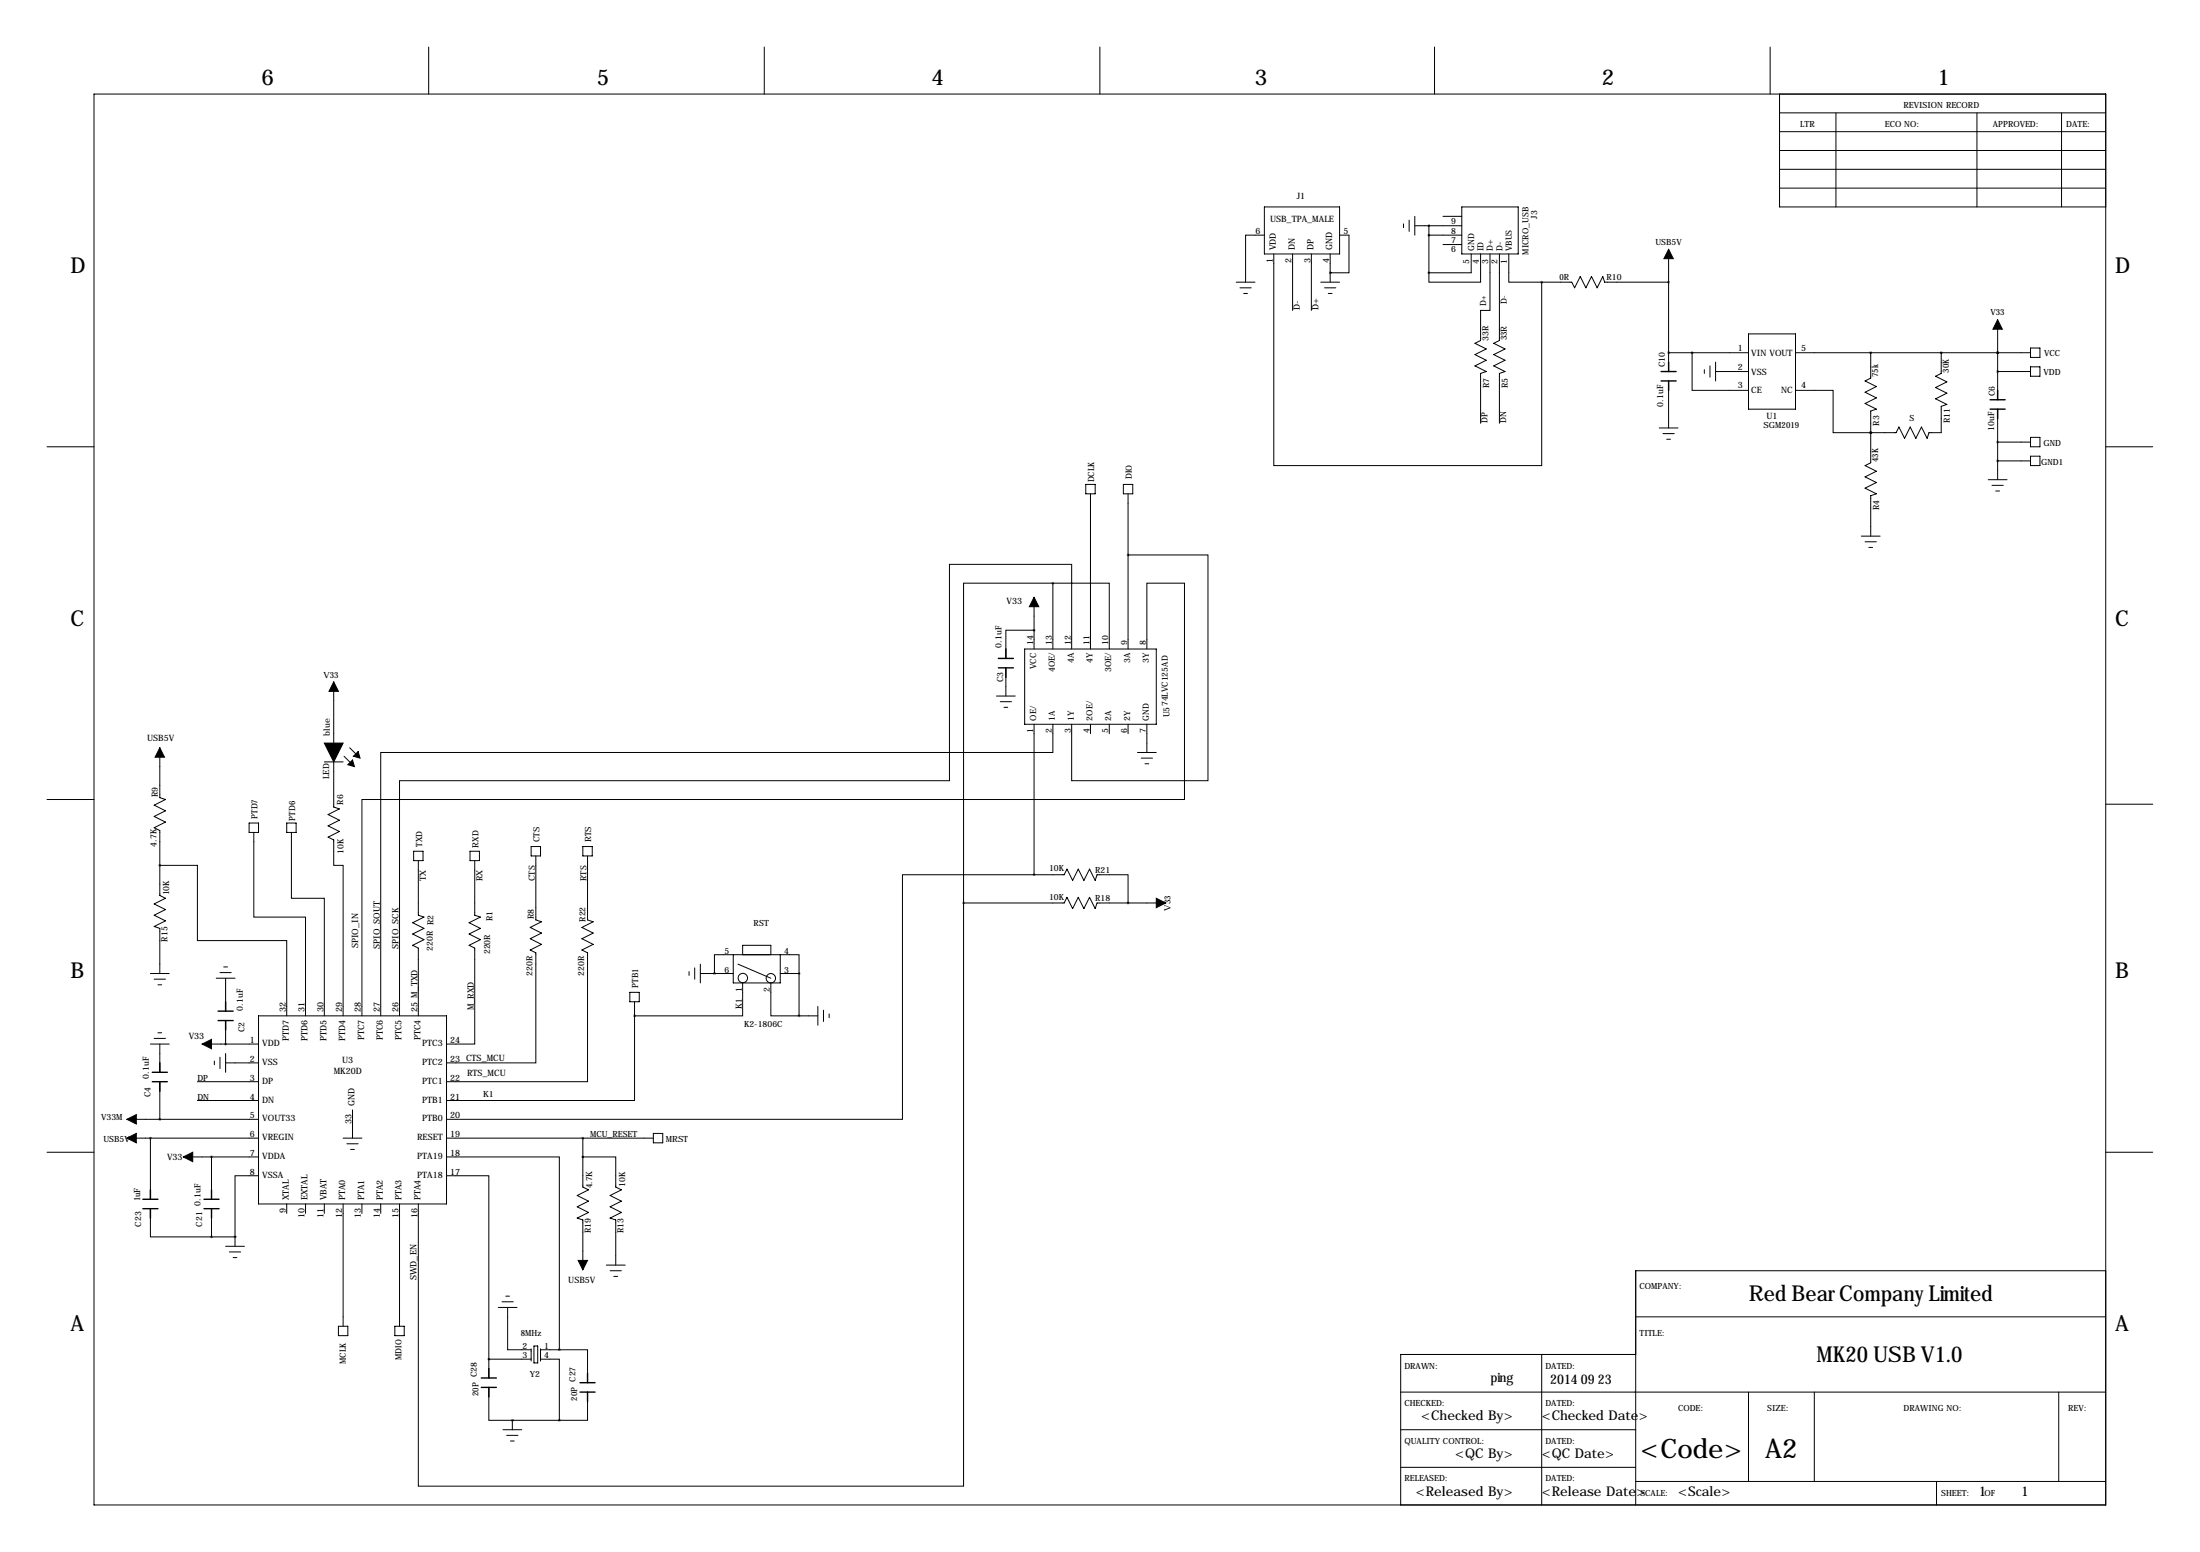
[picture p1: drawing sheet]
<svg xmlns="http://www.w3.org/2000/svg" width="594mm" height="419mm" viewBox="0 0 594 419" stroke-linecap="round" stroke-linejoin="round" font-family="sans-serif">
<g fill="none" stroke="#000" stroke-width=".27">
<path d="M115.8 12.7v12.7M206.5 12.7v12.7M297.2 12.7v12.7M387.6 12.7v12.7M478.3 12.7v12.7M25.4 25.4h543.6v381h-543.6zM480.8 25.4v30.5h88.2M480.8 30.5h88.2M480.8 35.6h88.2M496.1 30.5v25.4M534.2 30.5v25.4M557 30.5v25.4"/>
<path d="M341.6 55.9h20.3v12.7h-20.3zM380.7 59.4v3.1M382.3 58.4v5.1M389.9 58.4h5.1M395 55.9h15.2v12.7h-15.2zM480.8 40.6h88.2M480.8 45.7h88.2M480.8 50.8h88.2M334 76.2h5.1M335 77.7h3.1M336 79.2h1.1M341.6 63.5h-5.1v12.7"/>
<path d="M344.2 68.6v57.1h72.4v-49.5M349.2 68.6v15.2M354.3 68.6v15.2M356.9 76.2h5M357.9 77.7h3M358.9 79.2h1M359.4 73.7h.1M359.4 68.6v7.6M361.9 63.5h2.6v10.2h-5.1M379.2 60.5v1M382.3 61h12.7M386.1 63.5h8.9"/>
<path d="M386.1 61v12.7M389.9 66h5.1M397.5 68.6v5.1h-11.4M400 68.6v7.6h-13.9v-2.5M402.6 68.6v15.2h-2.6v8.1l-1.5 .8 3.1 1.5-3.1 1.6 3.1 1.5-3.1 1.5 3.1 1.5-1.6 .5v13.5M405.1 68.6v23.3l-1.5 .8 3.1 1.5-3.1 1.6 3.1 1.5-3.1 1.5 3.1 1.5-1.6 .5v13.5M407.7 68.6v7.6h8.9M416.6 76.2h8.1l.7 1.5 1.6-3 1.5 3 1.5-3 1.5 3 1.6-3 .5 1.5h17.2M450.8 67.3v33M450.8 95.2h21.6M457.2 95.2v10.2h15.2M460.5 99.8v1"/>
<path d="M462 98.8v3.1M463.5 97.8v5.1M472.4 90.2h12.7v20.3h-12.7zM485.1 95.2h63.5M505.5 95.2v6.9l-1.6 .8 3.1 1.5-3.1 1.5 3.1 1.5-3.1 1.6 3.1 1.5-1.5 .5v14l-1.6 .7 3.1 1.6-3.1 1.5 3.1 1.5-3.1 1.5 3.1 1.5-1.5 .6v10.9M524.5 95.2v5.6l-1.5 .8 3 1.5-3 1.5 3 1.6-3 1.5 3 1.5-1.5 .5v7.1h-3.3l-.5 1.6-1.5-3.1-1.5 3.1-1.6-3.1-1.5 3.1-1.5-3.1-.8 1.5h-6.8M539.8 95.2h.1M539.8 86.4v21.5M548.6 99.1h2.6v2.5h-2.6zM548.6 94h2.6v2.5h-2.6zM448.3 115.6h5.1M449.3 117.1h3.1"/>
<path d="M450.3 118.6h1.1M450.8 102.9v12.7M463.5 100.3h8.9M485.1 105.4h10.2v11.4h10.2M505.5 116.8h.1M539.8 110.5v19M539.8 100.3h8.8M539.8 119.4h8.8M548.6 118.1h2.6v2.5h-2.6zM12.7 120.6h12.7M293.4 130.8h2.5v2.5h-2.5zM294.6 133.3v42"/>
<path d="M303.5 130.8h2.6v2.5h-2.6zM304.8 133.3v42M537.2 129.5h5.1M538.2 131.1h3.1M539.2 132.6h1.1M539.8 124.5h8.8M548.6 123.2h2.6v2.5h-2.6zM569 120.6h12.7M284.5 157.5h15.2v17.8M284.5 157.5h-24.2v86.3M284.5 157.5v17.8M304.8 149.9h21.6v60.9h-36.8v-15.2"/>
<path d="M502.9 144.8h5.1M503.9 146.3h3.1M505 147.8h1M276.9 175.3h35.5v20.3h-35.5zM279.4 170.2h-7.6v7.6M279.4 161.3v14M289.6 175.3v-22.9h-33.1v58.4h-148.6v63.5M309.9 175.3v-17.8h10.1v58.4h-222.2v58.4M90.2 184.1v16.6M269.2 188h5.1M270.3 189.5h3M271.3 191h1"/>
<path d="M271.8 180.3v7.7M279.4 195.6v40.6M284.5 195.6v7.6h-181.6v71.1M294.6 195.6v2.5M299.7 195.6v2.5M304.8 195.6v2.5M309.9 195.6v7.6M12.7 215.9h12.7M43.2 201.9v13.5l1.5 .5-3 1.5 3 1.5-3 1.6 3 1.5-3 1.5 1.5 .8v17.5l1.5 .8-3 1.5 3 1.5-3 1.5 3 1.6-3 1.5 1.5 .5v12.2M87.6 205.7h5.1M90.2 205.7v12.2l1.5 .5-3.1 1.6 3.1 1.5-3.1 1.5 3.1 1.5-3.1 1.6 1.6 .7v6.9h2.5v40.6M93 204.2l1.7 1.8"/>
<path d="M94.5 201.9l1.8 1.8M307.3 203.2h5.1M308.4 204.7h3M309.4 206.2h1M569 217.2h12.7M43.2 233.7h10.1v20.3h24.2v20.3M67.3 222.2h2.5v2.6h-2.5zM68.6 224.8v22.8h13.9v26.7M77.5 222.2h2.5v2.6h-2.5zM78.7 224.8v17.8h8.9v31.7M111.8 229.9h2.5v2.5h-2.5zM113 232.4v14.7l1.6 .5-3.1 1.6 3.1 1.5-3.1 1.5 3.1 1.5-3.1 1.6 1.5 .7v18.3"/>
<path d="M127 229.9h2.5v2.5h-2.5zM128.3 232.4v14.7l1.5 .5-3.1 1.6 3.1 1.5-3.1 1.5 3.1 1.5-3.1 1.6 1.6 .7v25.9h-7.7M143.5 228.6h2.5v2.5h-2.5zM144.8 231.1v17.3l1.5 .5-3 1.5 3 1.6-3 1.5 3 1.5-3 1.5 1.5 .8v29.7h-24.2M157.5 228.6h2.5v2.5h-2.5zM158.7 231.1v17.3l1.6 .5-3.1 1.5 3.1 1.6-3.1 1.5 3.1 1.5-3.1 1.5 1.5 .8v34.8h-38.1M279.4 236.2h-35.6v66.1h-123.2M279.4 236.2h8.1l.8-1.5 1.5 3 1.5-3 1.6 3 1.5-3 1.5 3 .5-1.5h8.4v7.6M198.1 257.8v7.6h12.7v-7.6M200.7 257.8v-2.5h7.6v2.5M260.3 243.8v157.5h-147.3v-76.2M260.3 243.8h27.2l.8-1.5 1.5 3.1 1.5-3.1 1.6 3.1 1.5-3.1 1.5 3.1 .5-1.6h18.6"/>
<path d="M40.6 262.9h5.1M41.7 264.4h3M42.7 278.9h1M42.7 265.9h1M58.4 264.2h5.1M59.4 262.6h3.1M60.5 261.1h1M61 264.2v8.8M61 275.6v6.3M69.8 274.3h50.8v50.8h-50.8zM170.2 268h2.5v2.5h-2.5zM171.4 274.3v22.9h-50.8"/>
<path d="M171.4 270.5v3.8M186.2 262.4v1M187.7 261.4v3M189.2 262.9h8.9M189.2 260.4v5M193 262.9v-5.1h22.9v5.1M199.4 260.4l8.9 3.8M200.7 265.4v8.9h-29.3M208.3 265.4v8.9h7.6M210.8 262.9h5.1M215.9 274.3h5.1M215.9 262.9v11.4"/>
<path d="M221 271.8v5.1M222.5 272.8v3M224 273.8v1M40.6 281.9h5.1M41.7 280.4h3M43.2 292.1v10.2M43.2 281.9v7.7M53.3 292.1h16.5M53.3 297.2h16.5M54.6 281.9h15.2M57.9 286.5v1M59.4 285.5v3"/>
<path d="M61 287h8.8M61 284.5v5.1M95.2 299.7v7.6M12.7 311.1h12.7M34.3 307.3h6.3M34.3 302.3h35.5M40.6 307.3v16.5M40.6 307.3h29.2M49.5 312.4h20.3M57.1 312.4v11.4M69.8 317.5h-6.3v16.5M92.7 307.3h5.1"/>
<path d="M93.7 308.9h3.1M94.7 310.4h1.1M120.6 312.4h30.5v52.1M120.6 317.5h11.5v49.5M120.6 307.3h55.9M157.5 312.4h8.9v8.1l1.5 .8-3.1 1.5 3.1 1.6-3.1 1.5 3.1 1.5-3.1 1.5 1.6 .5v12.2M157.5 307.3v13.2l1.5 .8-3 1.5 3 1.6-3 1.5 3 1.5-3 1.5 1.5 .5v13.5M176.5 306.1h2.6v2.5h-2.6zM569 311.1h12.7M40.6 326.4v7.6h16.5M57.1 326.4v7.6M57.1 334h6.4"/>
<path d="M61 336.5h5M62 338.1h3M63 339.6h1M63.5 334h.1M63.5 334v2.5M77.5 325.1v2.6M82.5 325.1v2.6M87.6 325.1v2.6M92.7 325.1v33M97.8 325.1v2.6M102.9 325.1v2.6M107.9 325.1v33"/>
<path d="M91.4 358.1h2.6v2.6h-2.6zM106.7 358.1h2.5v2.6h-2.5zM134.6 353.1h5.1M135.6 351.5h3.1M136.7 350h1M137.2 353.1v11.4h6.3M163.8 341.6h5.1M164.8 343.2h3.1M165.9 344.7h1M442 355.6h127M569 343.2h-127v63.2M132.1 374.6v8.9h6.3"/>
<path d="M132.1 367h11.4M132.1 367v5.1M143.5 364.2v3.3M144.3 363.5h1v4.5h-1zM146 367h5.1v16.5M146 364.2v3.3M146 364.5h5.1M151.1 364.5h7.6v8.9M158.7 375.9v7.6h-7.6M378.5 375.9h190.5M416.6 365.8v40.6M442 365.8h-63.5v40.6"/>
<path d="M472.4 375.9v24.1M490.2 375.9v24.1M556.3 375.9v24.1M135.9 386.1h5.1M136.9 387.6h3.1M137.9 389.1h1M138.4 383.5h.1M138.4 383.5v2.6M138.4 383.5h12.7M378.5 386.1h63.5M378.5 396.2h63.5M442 400h127"/>
<path d="M523.2 400v6.4"/>
<circle cx="200.7" cy="264.1" r="1.27"/>
<circle cx="208.3" cy="264.2" r="1.27"/>
</g>
<g fill="none" stroke="#000" stroke-width=".38">
<path d="M450.8 97.8v2.5M448.8 102.9h4.1M448.8 100.3h4.1M450.8 102.9v2.5M537.7 110.5h4.1M537.7 107.9h4.1M539.8 105.4v2.5M539.8 110.5v2.5M269.7 177.8h4.1M271.8 175.3v2.5M269.7 180.3h4.1M271.8 180.3v2.6"/>
<path d="M58.9 275.6h4.1M58.9 273h4.1M61 270.5v2.5M61 275.6v2.5M41.1 292.1h4.1M41.1 289.6h4.1M43.2 287v2.6M43.2 292.1v2.5M38.6 326.4h4.1M38.6 323.8h4.1M40.6 321.3v2.5M40.6 326.4v2.5"/>
<path d="M55.1 326.4h4.1M55.1 323.8h4.1M57.1 321.3v2.5M57.1 326.4v2.5M130 372.1h4.1M130 374.6h4.1M132.1 369.6v2.5M132.1 374.6v2.6M156.7 373.4h4.1M156.7 375.9h4.1M158.7 370.8v2.6M158.7 375.9v2.6"/>
</g>
<g fill="#000" stroke="#000" stroke-width=".27">
<path d="M450.8 67.3l1.3 2.6h-2.5zM539.8 86.4l1.2 2.5h-2.5zM279.4 161.3l1.3 2.5h-2.6zM90.2 184.1l1.2 2.6h-2.5zM43.2 201.9l1.2 2.6h-2.5zM87.6 200.7h5.1l-2.5 5zM94 206.5l1.2-1.3 .6 1.8zM95.5 204.2l1.3-1.3 .5 1.8zM312.4 242.6l2.6 1.2-2.6 1.3zM54.6 281.9l2.5-1.2v2.5zM34.3 302.3l2.5-1.3v2.5zM34.3 307.3l2.5-1.2v2.5z"/>
<path d="M49.5 312.4l2.6-1.3v2.6zM156.2 340.4h2.5l-1.2 2.5z"/>
</g>
<path d="M450.8 95.2a.05 .05 0 0 0 .1 0 .05 .05 0 0 0-.1 0zM450.8 76.2a.05 .05 0 0 0 .1 0 .05 .05 0 0 0-.1 0zM57.1 312.4a.05 .05 0 0 0 .1 0 .05 .05 0 0 0-.1 0zM57.1 334a.05 .05 0 0 0 .1 0 .05 .05 0 0 0-.1 0zM40.6 307.3a.05 .05 0 0 0 .1 0 .05 .05 0 0 0-.1 0zM138.4 383.5a.05 .05 0 0 0 .1 0 .05 .05 0 0 0-.1 0zM151.1 383.5a.05 .05 0 0 0 .1 0 .05 .05 0 0 0-.1 0zM151.1 364.5a.05 .05 0 0 0 .1 0 .05 .05 0 0 0-.1 0zM60.9 281.9a.05 .05 0 0 0 .1 0 .05 .05 0 0 0-.1 0zM260.3 243.8a.05 .05 0 0 0 .1 0 .05 .05 0 0 0-.1 0zM416.5 76.2a.05 .05 0 0 0 .1 0 .05 .05 0 0 0-.1 0zM539.7 119.4a.05 .05 0 0 0 .1 0 .05 .05 0 0 0-.1 0zM539.7 124.5a.05 .05 0 0 0 .1 0 .05 .05 0 0 0-.1 0zM539.7 100.3a.05 .05 0 0 0 .1 0 .05 .05 0 0 0-.1 0zM539.7 95.2a.05 .05 0 0 0 .1 0 .05 .05 0 0 0-.1 0zM193 262.9a.05 .05 0 0 0 .1 0 .05 .05 0 0 0-.1 0zM171.4 274.3a.05 .05 0 0 0 .1 0 .05 .05 0 0 0-.1 0zM539.7 95.2a.05 .05 0 0 0 .1 0 .05 .05 0 0 0-.1 0zM505.4 95.3a.05 .05 0 0 0 .1 0 .05 .05 0 0 0-.1 0zM505.4 116.8a.05 .05 0 0 0 .1 0 .05 .05 0 0 0-.1 0zM505.4 116.8a.05 .05 0 0 0 .1 0 .05 .05 0 0 0-.1 0z" fill="#000" stroke="#000" stroke-width=".63"/>
<g font-size="7.3">
<text x="443.3" y="393.7">&lt;Code&gt;</text>
<text x="477" y="393.7">A2</text>
</g>
<g font-size="5.9">
<text x="70.6" y="22.9">6</text>
<text x="161.3" y="22.9">5</text>
<text x="251.7" y="22.9">4</text>
<text x="339.1" y="22.9">3</text>
<text x="432.8" y="22.9">2</text>
<text x="523.5" y="22.9">1</text>
<text x="19" y="73.7">D</text>
<text x="571.5" y="73.7">D</text>
<text x="19" y="168.9">C</text>
<text x="571.5" y="168.9">C</text>
<text x="19" y="264.2">B</text>
<text x="571.5" y="264.2">B</text>
<text x="472.5" y="351.2">Red Bear Company Limited</text>
<text x="19" y="359.4">A</text>
<text x="571.5" y="359.4">A</text>
<text x="490.8" y="367.7">MK20 USB V1.0</text>
</g>
<g font-size="3.6">
<text x="402.7" y="373.3">ping</text>
<text x="418.8" y="373.8">2014 09 23</text>
<text x="384" y="383.5">&lt;Checked By&gt;</text>
<text x="416.6" y="383.5">&lt;Checked Date&gt;</text>
<text x="393.1" y="393.7">&lt;QC By&gt;</text>
<text x="416.6" y="393.7">&lt;QC Date&gt;</text>
<text x="382.5" y="403.9">&lt;Released By&gt;</text>
<text x="416.6" y="403.9">&lt;Release Date&gt;</text>
<text x="453.4" y="403.9">&lt;Scale&gt;</text>
<text x="534.7" y="403.9">1</text>
<text x="546.1" y="403.9">1</text>
</g>
<g font-size="2.4">
<text x="350.4" y="53.8">J1</text>
<text x="343.2" y="59.8">USB_TPA_MALE</text>
<text x="339.3" y="63.2">6</text>
<text x="363" y="63.2">5</text>
<text x="343.9" y="71" transform="rotate(-90 343.9 71)">1</text>
<text x="344.7" y="67.6" transform="rotate(-90 344.7 67.6)">VDD</text>
<text x="349" y="71" transform="rotate(-90 349 71)">2</text>
<text x="349.8" y="67.6" transform="rotate(-90 349.8 67.6)">DN</text>
<text x="354.1" y="71" transform="rotate(-90 354.1 71)">3</text>
<text x="354.9" y="67.6" transform="rotate(-90 354.9 67.6)">DP</text>
<text x="359.2" y="71" transform="rotate(-90 359.2 71)">4</text>
<text x="360" y="67.6" transform="rotate(-90 360 67.6)">GND</text>
<text x="351.2" y="83.8" transform="rotate(-90 351.2 83.8)">D-</text>
<text x="356.2" y="83.8" transform="rotate(-90 356.2 83.8)">D+</text>
<text x="469.6" y="94.7">1</text>
<text x="486.7" y="94.7">5</text>
<text x="469.6" y="99.8">2</text>
<text x="473.2" y="96.1">VIN VOUT</text>
<text x="473.2" y="101.2">VSS</text>
<text x="469.6" y="104.9">3</text>
<text x="473.2" y="106.2">CE</text>
<text x="481.3" y="106.2">NC</text>
<text x="486.7" y="104.9">4</text>
<text x="477.3" y="113">U1</text>
<text x="272" y="163.1">V33</text>
<text x="39.8" y="200">USB5V</text>
<text x="96.8" y="256" transform="rotate(-90 96.8 256)">SPIO_IN</text>
<text x="102.6" y="256.3" transform="rotate(-90 102.6 256.3)">SPIO_SOUT</text>
<text x="107.7" y="256.3" transform="rotate(-90 107.7 256.3)">SPIO_SCK</text>
<text x="77.2" y="273.3" transform="rotate(-90 77.2 273.3)">32</text>
<text x="82.3" y="273.3" transform="rotate(-90 82.3 273.3)">31</text>
<text x="87.4" y="273.3" transform="rotate(-90 87.4 273.3)">30</text>
<text x="92.5" y="273.3" transform="rotate(-90 92.5 273.3)">29</text>
<text x="97.5" y="273.3" transform="rotate(-90 97.5 273.3)">28</text>
<text x="102.6" y="273.3" transform="rotate(-90 102.6 273.3)">27</text>
<text x="107.7" y="273.3" transform="rotate(-90 107.7 273.3)">26</text>
<text x="112.8" y="273.3" transform="rotate(-90 112.8 273.3)">25 M_TXD</text>
<text x="128" y="272.8" transform="rotate(-90 128 272.8)">M_RXD</text>
<text x="51" y="280.7">V33</text>
<text x="67.5" y="281.7">1</text>
<text x="78" y="281" transform="rotate(-90 78 281)">PTD7</text>
<text x="83.1" y="281" transform="rotate(-90 83.1 281)">PTD6</text>
<text x="88.2" y="281" transform="rotate(-90 88.2 281)">PTD5</text>
<text x="93.3" y="281" transform="rotate(-90 93.3 281)">PTD4</text>
<text x="98.4" y="280.9" transform="rotate(-90 98.4 280.9)">PTC7</text>
<text x="103.4" y="280.9" transform="rotate(-90 103.4 280.9)">PTC6</text>
<text x="108.5" y="280.9" transform="rotate(-90 108.5 280.9)">PTC5</text>
<text x="113.6" y="280.9" transform="rotate(-90 113.6 280.9)">PTC4</text>
<text x="121.7" y="281.7">24</text>
<text x="67.5" y="286.8">2</text>
<text x="70.9" y="282.5">VDD</text>
<text x="70.9" y="287.6">VSS</text>
<text x="92.5" y="287">U3</text>
<text x="114.1" y="287.6">PTC2</text>
<text x="114.1" y="282.5">PTC3</text>
<text x="121.7" y="286.8">23 CTS_MCU</text>
<text x="67.5" y="291.8">3</text>
<text x="70.9" y="292.7">DP</text>
<text x="90.2" y="290">MK20D</text>
<text x="114.1" y="292.7">PTC1</text>
<text x="121.7" y="291.8">22</text>
<text x="126.2" y="290.6">RTS_MCU</text>
<text x="67.5" y="296.9">4</text>
<text x="70.9" y="297.8">DN</text>
<text x="95.8" y="298.7" transform="rotate(-90 95.8 298.7)">GND</text>
<text x="114.1" y="297.8">PTB1</text>
<text x="121.7" y="296.9">21</text>
<text x="67.5" y="302">5</text>
<text x="70.9" y="302.8">VOUT33</text>
<text x="95" y="303.5" transform="rotate(-90 95 303.5)">33</text>
<text x="114.1" y="302.8">PTB0</text>
<text x="121.7" y="302">20</text>
<text x="67.5" y="307.1">6</text>
<text x="70.9" y="307.9">VREGIN</text>
<text x="112.7" y="307.9">RESET</text>
<text x="121.7" y="307.1">19</text>
<text x="45.1" y="313.2">V33</text>
<text x="67.5" y="312.2">7</text>
<text x="67.5" y="317.2">8</text>
<text x="70.9" y="313">VDDA</text>
<text x="112.7" y="313">PTA19</text>
<text x="121.7" y="317.2">17</text>
<text x="121.7" y="312.2">18</text>
<text x="70.9" y="318.1">VSSA</text>
<text x="112.7" y="318.1">PTA18</text>
<text x="77.2" y="327.5" transform="rotate(-90 77.2 327.5)">9</text>
<text x="78" y="324.1" transform="rotate(-90 78 324.1)">XTAL</text>
<text x="82.3" y="328.9" transform="rotate(-90 82.3 328.9)">10</text>
<text x="83.1" y="324.1" transform="rotate(-90 83.1 324.1)">EXTAL</text>
<text x="87.4" y="328.9" transform="rotate(-90 87.4 328.9)">11</text>
<text x="88.2" y="324.1" transform="rotate(-90 88.2 324.1)">VBAT</text>
<text x="92.5" y="328.9" transform="rotate(-90 92.5 328.9)">12</text>
<text x="93.3" y="324.1" transform="rotate(-90 93.3 324.1)">PTA0</text>
<text x="97.5" y="328.9" transform="rotate(-90 97.5 328.9)">13</text>
<text x="98.4" y="324.1" transform="rotate(-90 98.4 324.1)">PTA1</text>
<text x="102.6" y="328.9" transform="rotate(-90 102.6 328.9)">14</text>
<text x="103.4" y="324.1" transform="rotate(-90 103.4 324.1)">PTA2</text>
<text x="107.7" y="328.9" transform="rotate(-90 107.7 328.9)">15</text>
<text x="108.5" y="324.1" transform="rotate(-90 108.5 324.1)">PTA3</text>
<text x="112.8" y="328.9" transform="rotate(-90 112.8 328.9)">16</text>
<text x="113.6" y="324.1" transform="rotate(-90 113.6 324.1)">PTA4</text>
<text x="112.5" y="345.7" transform="rotate(-90 112.5 345.7)">SWD_EN</text>
<text x="153.6" y="346.5">USB5V</text>
</g>
<g font-size="2.3">
<text x="514.4" y="29.2">REVISION RECORD</text>
<text x="486.4" y="34.3">LTR</text>
<text x="509.3" y="34.3">ECO NO:</text>
<text x="538.5" y="34.3">APPROVED:</text>
<text x="558.3" y="34.3">DATE:</text>
<text x="415.4" y="59" transform="rotate(-90 415.4 59)">J3</text>
<text x="392.1" y="65.6">7</text>
<text x="392.1" y="63.1">8</text>
<text x="392.1" y="60.5">9</text>
<text x="392.1" y="68.2">6</text>
<text x="397" y="71.4" transform="rotate(-90 397 71.4)">5</text>
<text x="398.3" y="67.8" transform="rotate(-90 398.3 67.8)">GND</text>
<text x="399.5" y="71.4" transform="rotate(-90 399.5 71.4)">4</text>
<text x="400.9" y="67.8" transform="rotate(-90 400.9 67.8)">ID</text>
<text x="402.1" y="71.4" transform="rotate(-90 402.1 71.4)">3</text>
<text x="403.4" y="67.8" transform="rotate(-90 403.4 67.8)">D+</text>
<text x="404.6" y="71.4" transform="rotate(-90 404.6 71.4)">2</text>
<text x="405.9" y="67.8" transform="rotate(-90 405.9 67.8)">D-</text>
<text x="407.2" y="71.4" transform="rotate(-90 407.2 71.4)">1</text>
<text x="408.5" y="67.8" transform="rotate(-90 408.5 67.8)">VBUS</text>
<text x="413" y="68.8" transform="rotate(-90 413 68.8)">MICRO_USB</text>
<text x="447.3" y="66">USB5V</text>
<text x="421.3" y="75.7">0R</text>
<text x="434.1" y="75.5">R10</text>
<text x="401.6" y="82.5" transform="rotate(-90 401.6 82.5)">D+</text>
<text x="407.2" y="82" transform="rotate(-90 407.2 82)">D-</text>
<text x="537.8" y="85.1">V33</text>
<text x="402.2" y="92" transform="rotate(-90 402.2 92)">33R</text>
<text x="407.2" y="91.9" transform="rotate(-90 407.2 91.9)">33R</text>
<text x="449.8" y="99.1" transform="rotate(-90 449.8 99.1)">C10</text>
<text x="507.5" y="101.8" transform="rotate(-90 507.5 101.8)">75k</text>
<text x="526.6" y="100.7" transform="rotate(-90 526.6 100.7)">30K</text>
<text x="552.2" y="101.3">VDD</text>
<text x="552.3" y="96.3">VCC</text>
<text x="402.3" y="104.8" transform="rotate(-90 402.3 104.8)">R7</text>
<text x="407.4" y="104.8" transform="rotate(-90 407.4 104.8)">R5</text>
<text x="539" y="107" transform="rotate(-90 539 107)">C6</text>
<text x="449.4" y="109.9" transform="rotate(-90 449.4 109.9)">0.1uF</text>
<text x="516" y="113.8">S</text>
<text x="401.9" y="114.3" transform="rotate(-90 401.9 114.3)">DP</text>
<text x="407" y="114.3" transform="rotate(-90 407 114.3)">DN</text>
<text x="476.5" y="115.6">SGM2019</text>
<text x="507.7" y="114.9" transform="rotate(-90 507.7 114.9)">R3</text>
<text x="526.8" y="114.3" transform="rotate(-90 526.8 114.3)">R11</text>
<text x="538.8" y="116.4" transform="rotate(-90 538.8 116.4)">10uF</text>
<text x="507.5" y="124.8" transform="rotate(-90 507.5 124.8)">43K</text>
<text x="551.5" y="125.5">GND1</text>
<text x="552.1" y="120.4">GND</text>
<text x="295.7" y="130.3" transform="rotate(-90 295.7 130.3)">DCLK</text>
<text x="305.8" y="129.4" transform="rotate(-90 305.8 129.4)">DIO</text>
<text x="507.7" y="137.8" transform="rotate(-90 507.7 137.8)">R4</text>
<text x="270.6" y="174.9" transform="rotate(-90 270.6 174.9)">0.1uF</text>
<text x="279.1" y="174.2" transform="rotate(-90 279.1 174.2)">14</text>
<text x="284.2" y="174.2" transform="rotate(-90 284.2 174.2)">13</text>
<text x="289.3" y="174.2" transform="rotate(-90 289.3 174.2)">12</text>
<text x="290.1" y="179" transform="rotate(-90 290.1 179)">4A</text>
<text x="294.4" y="174.2" transform="rotate(-90 294.4 174.2)">11</text>
<text x="295.2" y="179" transform="rotate(-90 295.2 179)">4Y</text>
<text x="299.5" y="174.2" transform="rotate(-90 299.5 174.2)">10</text>
<text x="304.5" y="174.2" transform="rotate(-90 304.5 174.2)">9</text>
<text x="305.4" y="179" transform="rotate(-90 305.4 179)">3A</text>
<text x="309.6" y="174.2" transform="rotate(-90 309.6 174.2)">8</text>
<text x="310.4" y="179" transform="rotate(-90 310.4 179)">3Y</text>
<text x="87.4" y="183.2">V33</text>
<text x="271" y="184.3" transform="rotate(-90 271 184.3)">C3</text>
<text x="280" y="180.6" transform="rotate(-90 280 180.6)">VCC</text>
<text x="285" y="181.5" transform="rotate(-90 285 181.5)">4OE/</text>
<text x="300.3" y="181.5" transform="rotate(-90 300.3 181.5)">3OE/</text>
<text x="279.1" y="197.9" transform="rotate(-90 279.1 197.9)">1</text>
<text x="280" y="194.6" transform="rotate(-90 280 194.6)">OE/</text>
<text x="284.2" y="197.9" transform="rotate(-90 284.2 197.9)">2</text>
<text x="285" y="194.6" transform="rotate(-90 285 194.6)">1A</text>
<text x="289.3" y="197.9" transform="rotate(-90 289.3 197.9)">3</text>
<text x="290.1" y="194.6" transform="rotate(-90 290.1 194.6)">1Y</text>
<text x="294.4" y="197.9" transform="rotate(-90 294.4 197.9)">4</text>
<text x="295.2" y="194.6" transform="rotate(-90 295.2 194.6)">2OE/</text>
<text x="299.5" y="197.9" transform="rotate(-90 299.5 197.9)">5</text>
<text x="300.3" y="194.6" transform="rotate(-90 300.3 194.6)">2A</text>
<text x="304.5" y="197.9" transform="rotate(-90 304.5 197.9)">6</text>
<text x="305.4" y="194.6" transform="rotate(-90 305.4 194.6)">2Y</text>
<text x="309.6" y="197.9" transform="rotate(-90 309.6 197.9)">7</text>
<text x="310.4" y="194.6" transform="rotate(-90 310.4 194.6)">GND</text>
<text x="316" y="193.7" transform="rotate(-90 316 193.7)">U574LVC125AD</text>
<text x="89.2" y="198.6" transform="rotate(-90 89.2 198.6)">blue</text>
<text x="42.7" y="215.3" transform="rotate(-90 42.7 215.3)">R9</text>
<text x="88.9" y="210.4" transform="rotate(-90 88.9 210.4)">LED</text>
<text x="69.6" y="221.1" transform="rotate(-90 69.6 221.1)">PTD7</text>
<text x="79.8" y="221.6" transform="rotate(-90 79.8 221.6)">PTD6</text>
<text x="92.7" y="217.3" transform="rotate(-90 92.7 217.3)">R6</text>
<text x="145.8" y="227.3" transform="rotate(-90 145.8 227.3)">CTS</text>
<text x="159.8" y="227.4" transform="rotate(-90 159.8 227.4)">RTS</text>
<text x="42.3" y="228.8" transform="rotate(-90 42.3 228.8)">4.7K</text>
<text x="92.8" y="230.6" transform="rotate(-90 92.8 230.6)">10K</text>
<text x="114" y="228.7" transform="rotate(-90 114 228.7)">TXD</text>
<text x="129.3" y="228.9" transform="rotate(-90 129.3 228.9)">RXD</text>
<text x="115.1" y="238" transform="rotate(-90 115.1 238)">TX</text>
<text x="130.3" y="238" transform="rotate(-90 130.3 238)">RX</text>
<text x="144.5" y="238" transform="rotate(-90 144.5 238)">CTS</text>
<text x="158.5" y="237.9" transform="rotate(-90 158.5 237.9)">RTS</text>
<text x="283.5" y="235.3">10K</text>
<text x="295.9" y="235.7">R21</text>
<text x="45.7" y="241.8" transform="rotate(-90 45.7 241.8)">10K</text>
<text x="283.5" y="242.9">10K</text>
<text x="295.9" y="243.3">R18</text>
<text x="316.2" y="245.9" transform="rotate(-90 316.2 245.9)">V33</text>
<text x="133.1" y="248.8" transform="rotate(-90 133.1 248.8)">R1</text>
<text x="144.3" y="248.3" transform="rotate(-90 144.3 248.3)">R8</text>
<text x="158.2" y="248.9" transform="rotate(-90 158.2 248.9)">R22</text>
<text x="203.6" y="250.2">RST</text>
<text x="45.3" y="254.3" transform="rotate(-90 45.3 254.3)">R15</text>
<text x="116.9" y="256.7" transform="rotate(-90 116.9 256.7)">220R R2</text>
<text x="132.4" y="257.7" transform="rotate(-90 132.4 257.7)">220R</text>
<text x="195.8" y="257.6">5</text>
<text x="211.8" y="257.6">4</text>
<text x="143.9" y="263.6" transform="rotate(-90 143.9 263.6)">220R</text>
<text x="157.8" y="263.6" transform="rotate(-90 157.8 263.6)">220R</text>
<text x="195.8" y="262.6">6</text>
<text x="211.8" y="262.6">3</text>
<text x="172.5" y="266.7" transform="rotate(-90 172.5 266.7)">PTB1</text>
<text x="200.4" y="267.8" transform="rotate(-90 200.4 267.8)">1</text>
<text x="208" y="267.8" transform="rotate(-90 208 267.8)">2</text>
<text x="65.6" y="273" transform="rotate(-90 65.6 273)">0.1uF</text>
<text x="200.4" y="272.5" transform="rotate(-90 200.4 272.5)">K1</text>
<text x="66" y="278.8" transform="rotate(-90 66 278.8)">C2</text>
<text x="201" y="277.5">K2-1806C</text>
<text x="40.2" y="291.3" transform="rotate(-90 40.2 291.3)">0.1uF</text>
<text x="53.3" y="291.8">DP</text>
<text x="40.6" y="296.3" transform="rotate(-90 40.6 296.3)">C4</text>
<text x="53.3" y="296.9">DN</text>
<text x="130.6" y="296.2">K1</text>
<text x="27.3" y="302.5">V33M</text>
<text x="27.9" y="308.4">USB5V</text>
<text x="159.4" y="307.1">MCU_RESET</text>
<text x="179.9" y="308.4">MRST</text>
<text x="160" y="320.8" transform="rotate(-90 160 320.8)">4.7K</text>
<text x="168.9" y="320.6" transform="rotate(-90 168.9 320.6)">10K</text>
<text x="37.9" y="324.4" transform="rotate(-90 37.9 324.4)">1uF</text>
<text x="54.2" y="325.5" transform="rotate(-90 54.2 325.5)">0.1uF</text>
<text x="38.1" y="331.2" transform="rotate(-90 38.1 331.2)">C23</text>
<text x="54.6" y="331.2" transform="rotate(-90 54.6 331.2)">C21</text>
<text x="159.6" y="333" transform="rotate(-90 159.6 333)">R19</text>
<text x="168.5" y="333" transform="rotate(-90 168.5 333)">R13</text>
<text x="443" y="348">COMPANY:</text>
<text x="140.7" y="360.7">8MHz</text>
<text x="141.2" y="364.2">2</text>
<text x="147.1" y="364.2">1</text>
<text x="443" y="360.7">TITLE:</text>
<text x="93.5" y="368.3" transform="rotate(-90 93.5 368.3)">MCLK</text>
<text x="108.5" y="367.3" transform="rotate(-90 108.5 367.3)">MDIO</text>
<text x="141.2" y="366.8">3</text>
<text x="143.1" y="371.9">Y2</text>
<text x="147.1" y="366.8">4</text>
<text x="379.5" y="369.6">DRAWN:</text>
<text x="417.6" y="369.6">DATED:</text>
<text x="129.3" y="377" transform="rotate(-90 129.3 377)">20P C28</text>
<text x="156" y="378.3" transform="rotate(-90 156 378.3)">20P C27</text>
<text x="379.5" y="379.7">CHECKED:</text>
<text x="417.6" y="379.7">DATED:</text>
<text x="453.4" y="381">CODE:</text>
<text x="477.5" y="381">SIZE:</text>
<text x="514.4" y="381">DRAWING NO:</text>
<text x="558.8" y="381">REV:</text>
<text x="379.5" y="389.9">QUALITY CONTROL:</text>
<text x="417.6" y="389.9">DATED:</text>
<text x="379.5" y="400">RELEASED:</text>
<text x="417.6" y="400">DATED:</text>
<text x="443.2" y="403.9">SCALE:</text>
<text x="524.5" y="403.9">SHEET:</text>
<text x="536.2" y="403.9">OF</text>
</g>
</svg>
